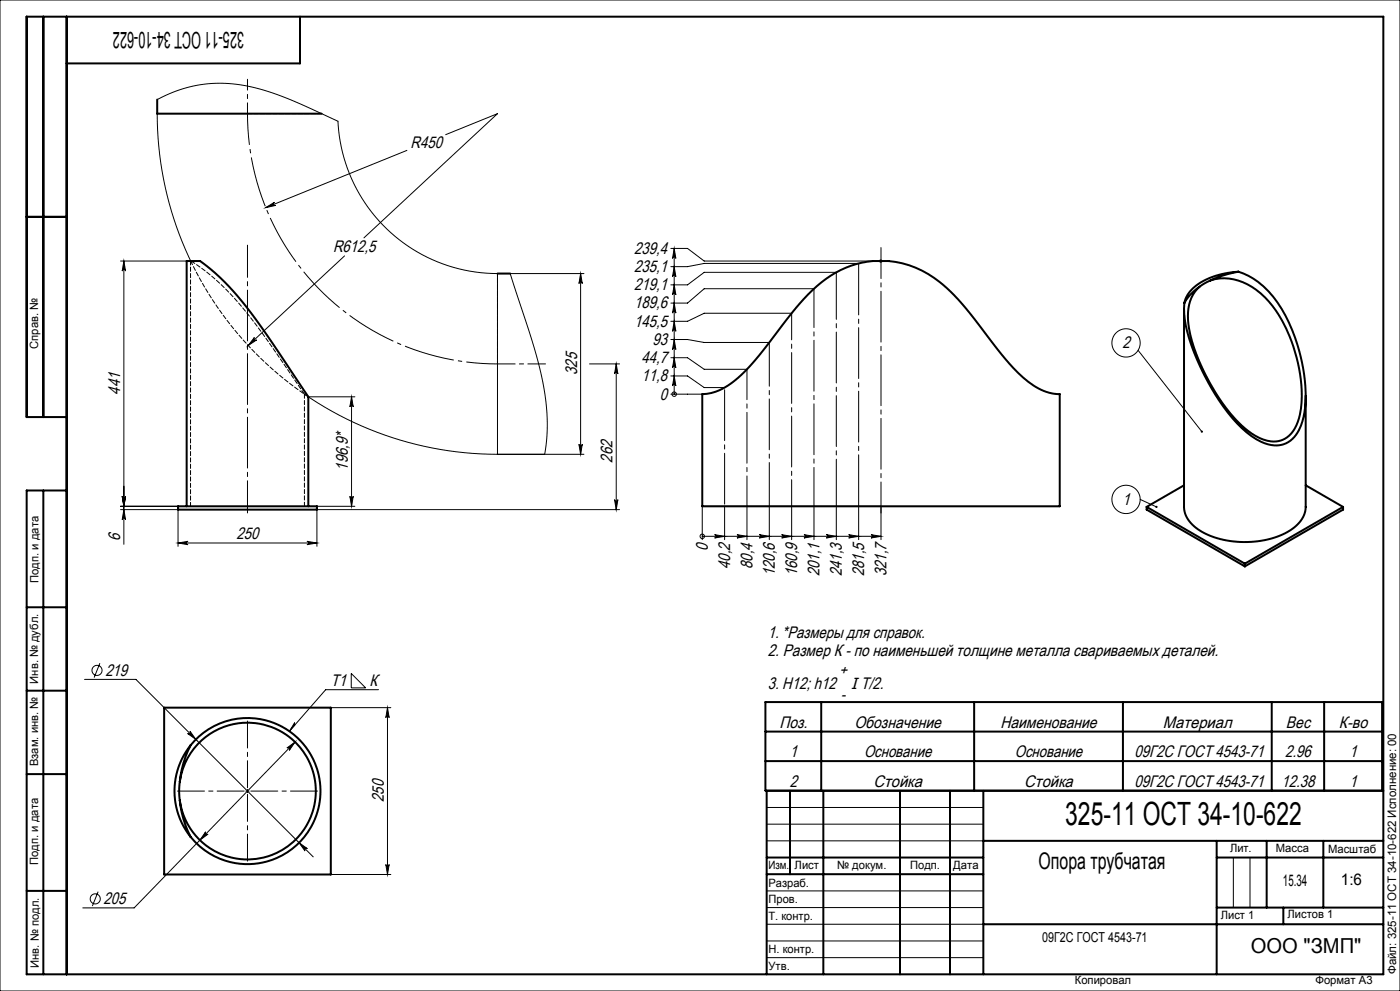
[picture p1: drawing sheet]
<svg xmlns="http://www.w3.org/2000/svg" width="420mm" height="297mm" viewBox="0 0 420 297" stroke-linecap="round" stroke-linejoin="round" font-family="sans-serif">
<g fill="none" stroke="#000" stroke-width=".3">
<path d="M0 0h420v297h-420zM47.2 29.9l5.7-2.6 5.8-1.7 5.9-.6 6.1 .2 5.9 1.1 6.6 2 6.8 2.8 11.4 5.2a47.9 47.9 0 0 0 47.8 45.7M47.2 34.1a102.1 102.1 0 0 0 10 44.1M122.1 45.1l-42.4 17.1M133.7 40.4l15.5-6.3-40 37.2M36.2 78.2h19.8M37.2 78.2v84.9M37.2 78.2l.5 3a.5 .5 0 0 0-.5-.4 .5 .5 0 0 0-.5 .4zM79.7 62.2l2.6-1.6a.5 .5 0 0 0-.2 .7 .5 .5 0 0 0 .6 .3zM103.4 76.7l-28.9 26.9M201.3 74.5h5l5 3.7h53.4M202.3 74.5v43.6"/>
<path d="M202.3 79.9l.5 3a.5 .5 0 0 0-.5-.5 .5 .5 0 0 0-.5 .5zM202.3 74.5l.5 3a.5 .5 0 0 0-.5-.5 .5 .5 0 0 0-.5 .5zM257.6 79h-46.3l-5 .9h-5M263.9 77.9l.7 .7M264.2 77.7v1M264.6 77.9l-.7 .7M149.2 82v54.2M149.2 82h26M153.1 82l7 21.7 1.7 6.1 1.2 5.3 .8 5.8 .4 5.2-.2 5.1-.6 5M174.2 82v54.2M174.2 82l.5 3a.5 .5 0 0 0-.5-.5 .5 .5 0 0 0-.5 .5zM202.3 96.3l.5 3a.5 .5 0 0 0-.5-.5 .5 .5 0 0 0-.5 .5z"/>
<path d="M202.3 90.8l.5 3a.5 .5 0 0 0-.5-.4 .5 .5 0 0 0-.5 .4zM202.3 85.4l.5 3a.5 .5 0 0 0-.5-.5 .5 .5 0 0 0-.5 .5zM237.5 93.9h-26.2l-5 2.4h-5M244.2 86.5h-32.9l-5 4.3h-5M250.9 81.6h-39.6l-5 3.8h-5M76.3 101.1a.5 .5 0 0 0 0 .7 .5 .5 0 0 0 .7 .1l-2.5 1.7zM105.5 118.9l.5 3a.5 .5 0 0 0-.5-.5 .5 .5 0 0 0-.5 .5zM105.5 118.9v32.8M106.5 118.9h-14a102.1 102.1 0 0 0 56.7 17.3M176.9 109.1h9M184.9 109.1l.5 3a.5 .5 0 0 0-.5-.5 .5 .5 0 0 0-.5 .5zM184.9 109.1v43.6"/>
<path d="M201.3 118.1h9.4M201.3 112.7h5l5 3.5h6.1M201.3 107.2h5l5 3.5h12.8M201.3 101.8h5l5 .8h19.5M202.3 112.7l.5 3a.5 .5 0 0 0-.5-.5 .5 .5 0 0 0-.5 .5zM202.3 107.2l.5 3a.5 .5 0 0 0-.5-.5 .5 .5 0 0 0-.5 .5zM202.3 101.8l.5 3a.5 .5 0 0 0-.5-.5 .5 .5 0 0 0-.5 .5zM202.3 118.1h.1M341.4 105l19.2 24.4M149.2 136.2h26M173.7 133.2a.5 .5 0 0 0 .5 .4 .5 .5 0 0 0 .5-.4l-.5 3zM36.2 151.7h17.2"/>
<path d="M36.2 152.7h17.2v11M36.7 148.7a.5 .5 0 0 0 .5 .5 .5 .5 0 0 0 .5-.5l-.5 3zM37.2 152.7l.5 3a.5 .5 0 0 0-.5-.4 .5 .5 0 0 0-.5 .4zM95.1 151.7h11.4M105 148.7a.5 .5 0 0 0 .5 .5 .5 .5 0 0 0 .5-.5l-.5 3zM184.4 149.7a.5 .5 0 0 0 .5 .5 .5 .5 0 0 0 .5-.5l-.5 3zM185.9 152.7h-90.8v11M217.4 151.7v10M224.1 151.7v10M230.8 151.7v10M237.5 151.7v10M244.2 151.7v10"/>
<path d="M250.9 151.7v10M257.6 151.7v10M342.1 149.7l4.8 2.2M53.4 162.7h41.7M53.4 162.7l3-.5a.5 .5 0 0 0-.5 .5 .5 .5 0 0 0 .5 .5zM92.1 162.2l3 .5-3 .5a.5 .5 0 0 0 .5-.5 .5 .5 0 0 0-.5-.5zM210.7 160.7h.1M210.7 161.7v-10h53.6v10M210.7 160.7h53.6M214.4 160.2l3 .5-3 .5a.5 .5 0 0 0 .5-.5 .5 .5 0 0 0-.5-.5zM221.1 160.2l3 .5-3 .5a.5 .5 0 0 0 .5-.5 .5 .5 0 0 0-.5-.5zM227.8 160.2l3 .5-3 .5a.5 .5 0 0 0 .5-.5 .5 .5 0 0 0-.5-.5z"/>
<path d="M234.5 160.2l3 .5-3 .5a.5 .5 0 0 0 .5-.5 .5 .5 0 0 0-.5-.5zM241.2 160.2l3 .5-3 .5a.5 .5 0 0 0 .5-.5 .5 .5 0 0 0-.5-.5zM247.9 160.2l3 .5-3 .5a.5 .5 0 0 0 .5-.5 .5 .5 0 0 0-.5-.5zM254.6 160.2l3 .5-3 .5a.5 .5 0 0 0 .5-.5 .5 .5 0 0 0-.5-.5zM261.3 160.2l3 .5-3 .5a.5 .5 0 0 0 .5-.5 .5 .5 0 0 0-.5-.5zM30 198.8l-1.8 4.3M25.4 203.6h15.4l53.2 53.2M56.3 219.8a.5 .5 0 0 0 .7 0 .5 .5 0 0 0 0-.7l1.8 2.5zM88.4 216.6l.1 .7-1.7 1.9zM99.2 212.1h18M105.4 201.8l4.3 4.4h-4.3zM113.6 206.7h-15.9l-10.9 12.5"/>
<path d="M116.2 212.1l.5 3a.5 .5 0 0 0-.5-.5 .5 .5 0 0 0-.5 .5zM116.2 212.1v50M73.7 237.1h1M74.2 236.6v1M86.1 224.2l2.4-1.8-1.7 2.5a.5 .5 0 0 0 0-.7 .5 .5 0 0 0-.7 0zM88.5 222.4l-48.3 49.7h-15.4M61.7 249.3a.5 .5 0 0 0 0 .7 .5 .5 0 0 0 .7 0l-2.4 1.8zM89.7 252.6l2.5 1.7a.5 .5 0 0 0-.7 .1 .5 .5 0 0 0 0 .6zM115.7 259.1a.5 .5 0 0 0 .5 .5 .5 .5 0 0 0 .5-.5l-.5 3zM230 242h65M230 247h65M230 252h65"/>
<path d="M370 257v15M375 257v15M29.4 267.2l-1.7 4.4M99.2 262.1h18M230 267h65M230 272h65M230 277h65M230 282h65M230 287h65"/>
<circle cx="202.3" cy="118.1" r=".67"/>
<circle cx="337.8" cy="102.8" r="4.2"/>
<circle cx="337.8" cy="149.7" r="4.2"/>
<circle cx="210.7" cy="160.7" r=".67"/>
<circle cx="29.1" cy="200.9" r="1.51"/>
<circle cx="28.6" cy="269.4" r="1.51"/>
</g>
<path d="M74.2 34.1a75 75 0 0 0 75 75" fill="none" stroke="#000" stroke-width=".3" stroke-dasharray="15.2 1.3 1.3 1.3" stroke-dashoffset="5.9" stroke-linecap="butt"/>
<g fill="none" stroke="#000" stroke-width=".6">
<path d="M13 5v120M20 5v287M90 5v14h-70M47.2 29.9v4.2h49.3M8 65h12M149.2 82h3.9M355.2 92.7v59.2a9.1 9.1 0 0 0 5.7 7.7 28.2 28.2 0 0 0 26.7-1 8.5 8.5 0 0 0 4.1-6.7v-33.3M359.8 86l-2.6 2.2-1.9 2.6M363.2 84a16.2 16.2 0 0 1 16.3 5.1 44.3 44.3 0 0 1 10.9 26.1 21.4 21.4 0 0 1-2.3 13.8 7.2 7.2 0 0 1-9.1 2.7 25.8 25.8 0 0 1-11.3-9.5 59.2 59.2 0 0 1-11.2-25.1 12.5 12.5 0 0 1 3.3-11.1M363.2 84l-3.4 2M371.5 81.4a24.9 24.9 0 0 1 14.1 13.1 51 51 0 0 1 5.7 29 11.9 11.9 0 0 1-4.8 9 8.4 8.4 0 0 1-8.2-.1 37 37 0 0 1-13.8-14.3 66.5 66.5 0 0 1-9.1-22.4l-.1-4.9M371.5 81.4a20.9 20.9 0 0 0-14.5 6l-1.1 1.6-.6 1.8"/>
<path d="M371.5 81.4l-4.5 1.1-3.8 1.5M210.7 118.1a19 19 0 0 0 12.4-6.4 197.8 197.8 0 0 0 13.1-16.1 51.6 51.6 0 0 1 14.6-13.9 27.9 27.9 0 0 1 33.3 4.7 140.9 140.9 0 0 1 12.9 15.4l1.2 1.5a57.1 57.1 0 0 0 11.8 12.2 14.7 14.7 0 0 0 7.9 2.6v33.6h-107.2zM20 125h-12v-120h407v287h-407v-145h12M13 147v145M53.4 151.7h41.7v1h-41.7zM56 151.7v-73.5h4a81.7 81.7 0 0 1 19.1 20.8l13.4 19.9v32.8M344 151.9v.8l29.5 17M344 151.9l29.5 17M355.2 145.4l-11.2 6.5M391.7 145.4l11.2 6.5M402.9 151.9l-29.4 17M402.9 151.9v.8l-29.4 17"/>
<path d="M373.5 168.9v.8M8 182h12M8 207h12M49.2 212.1h50v50h-50zM229.6 210.4h185v26.5h-185zM229.6 219.3h185M246.4 210.4v26.5M292.2 210.4v26.5M336.9 210.4v26.5M381.5 210.4v26.5M397.3 210.4v26.5M8 232h12"/>
<path d="M53.9 239.9a29.9 29.9 0 0 0 3.3 10.9M53.9 234.3a20.5 20.5 0 0 1 31.4-14.5 20.5 20.5 0 0 1 0 34.5 20.5 20.5 0 0 1-31.4-14.4M53.9 234.3l-.2 2.8 .2 2.8M57.2 223.3a29.9 29.9 0 0 0-3.3 11M57.2 223.3a21.9 21.9 0 0 1 32-2.2 21.9 21.9 0 0 1 0 32 21.9 21.9 0 0 1-32-2.3M57.2 223.3a21.9 21.9 0 0 0 0 27.5M229.6 228.1h185M237 237v25M247 237v55M270 237v55M285 237v55M295 237v55"/>
<path d="M415 237h-185v55M230 257h65M295 252h120M365 252v40M365 257h50M380 252v20M397 252v20M8 267h12M230 262h65M295 277h120M365 272h50M385 272v5"/>
</g>
<path d="M73.2 237.1h-20M74.2 236.1v-20M74.2 238.1v20M75.2 237.1h20" fill="none" stroke="#000" stroke-width=".3" stroke-dasharray="15.2 1.3 1.3 1.3" stroke-dashoffset="7.1"/>
<path d="M264.3 153.7v-79.5" fill="none" stroke="#000" stroke-width=".3" stroke-dasharray="15.2 1.3 1.3 1.3" stroke-dashoffset="5.9"/>
<path d="M74.2 34.1v-10.3" fill="none" stroke="#000" stroke-width=".3" stroke-dasharray="15.2 1.3 1.3 1.3" stroke-dashoffset="12"/>
<path d="M149.2 109.1h14.5" fill="none" stroke="#000" stroke-width=".3" stroke-dasharray="15.2 1.3 1.3 1.3" stroke-dashoffset="9.9"/>
<path d="M74.2 153.7v-80.2" fill="none" stroke="#000" stroke-width=".3" stroke-dasharray="15.2 1.3 1.3 1.3" stroke-dashoffset="5.6"/>
<path d="M217.4 151.7v-35.5" fill="none" stroke="#000" stroke-width=".3" stroke-dasharray="15.2 1.3 1.3 1.3" stroke-dashoffset="-.6"/>
<path d="M224.1 151.7v-41" fill="none" stroke="#000" stroke-width=".3" stroke-dasharray="15.2 1.3 1.3 1.3" stroke-dashoffset="6.1"/>
<path d="M230.8 151.7v-49.1" fill="none" stroke="#000" stroke-width=".3" stroke-dasharray="15.2 1.3 1.3 1.3" stroke-dashoffset="2.1"/>
<path d="M237.5 151.7v-57.8" fill="none" stroke="#000" stroke-width=".3" stroke-dasharray="15.2 1.3 1.3 1.3" stroke-dashoffset="7.3"/>
<path d="M244.2 151.7v-65.2" fill="none" stroke="#000" stroke-width=".3" stroke-dasharray="15.2 1.3 1.3 1.3" stroke-dashoffset="3.6"/>
<path d="M250.9 151.7v-70.1" fill="none" stroke="#000" stroke-width=".3" stroke-dasharray="15.2 1.3 1.3 1.3" stroke-dashoffset="1.1"/>
<path d="M257.6 151.7v-72.7" fill="none" stroke="#000" stroke-width=".3" stroke-dasharray="15.2 1.3 1.3 1.3" stroke-dashoffset="-.2"/>
<g fill="#000">
<path d="M174.2 82l.5 3a.5 .5 0 0 0-.5-.5 .5 .5 0 0 0-.5 .5zM173.7 133.2a.5 .5 0 0 0 .5 .4 .5 .5 0 0 0 .5-.4l-.5 3zM37.2 78.2l.5 3a.5 .5 0 0 0-.5-.4 .5 .5 0 0 0-.5 .4zM36.7 148.7a.5 .5 0 0 0 .5 .5 .5 .5 0 0 0 .5-.5l-.5 3zM36.7 148.7a.5 .5 0 0 0 .5 .5 .5 .5 0 0 0 .5-.5l-.5 3zM37.2 152.7l.5 3a.5 .5 0 0 0-.5-.4 .5 .5 0 0 0-.5 .4zM184.9 109.1l.5 3a.5 .5 0 0 0-.5-.5 .5 .5 0 0 0-.5 .5zM184.4 149.7a.5 .5 0 0 0 .5 .5 .5 .5 0 0 0 .5-.5l-.5 3z"/>
<path d="M202.3 112.7l.5 3a.5 .5 0 0 0-.5-.5 .5 .5 0 0 0-.5 .5zM202.3 107.2l.5 3a.5 .5 0 0 0-.5-.5 .5 .5 0 0 0-.5 .5zM202.3 101.8l.5 3a.5 .5 0 0 0-.5-.5 .5 .5 0 0 0-.5 .5zM202.3 96.3l.5 3a.5 .5 0 0 0-.5-.5 .5 .5 0 0 0-.5 .5zM202.3 90.8l.5 3a.5 .5 0 0 0-.5-.4 .5 .5 0 0 0-.5 .4zM202.3 85.4l.5 3a.5 .5 0 0 0-.5-.5 .5 .5 0 0 0-.5 .5zM202.3 79.9l.5 3a.5 .5 0 0 0-.5-.5 .5 .5 0 0 0-.5 .5zM202.3 74.5l.5 3a.5 .5 0 0 0-.5-.5 .5 .5 0 0 0-.5 .5z"/>
<path d="M360.3 129.1v.5h.5l-.2-.2 .2 .2v-.4zM346.7 151.7v.4l.4 .1 .1-.1-.3-.2 .3 .2v-.4zM88.4 216.6l.1 .7-1.7 1.9z"/>
<path d="M214.4 160.2l3 .5-3 .5a.5 .5 0 0 0 .5-.5 .5 .5 0 0 0-.5-.5zM221.1 160.2l3 .5-3 .5a.5 .5 0 0 0 .5-.5 .5 .5 0 0 0-.5-.5zM227.8 160.2l3 .5-3 .5a.5 .5 0 0 0 .5-.5 .5 .5 0 0 0-.5-.5zM234.5 160.2l3 .5-3 .5a.5 .5 0 0 0 .5-.5 .5 .5 0 0 0-.5-.5zM241.2 160.2l3 .5-3 .5a.5 .5 0 0 0 .5-.5 .5 .5 0 0 0-.5-.5zM247.9 160.2l3 .5-3 .5a.5 .5 0 0 0 .5-.5 .5 .5 0 0 0-.5-.5zM254.6 160.2l3 .5-3 .5a.5 .5 0 0 0 .5-.5 .5 .5 0 0 0-.5-.5zM261.3 160.2l3 .5-3 .5a.5 .5 0 0 0 .5-.5 .5 .5 0 0 0-.5-.5z"/>
<path d="M89.7 252.6l1.8 2.4a.5 .5 0 0 1 0-.6 .5 .5 0 0 1 .7-.1zM57 219.1a.5 .5 0 0 1 0 .7 .5 .5 0 0 1-.7 0l2.5 1.8zM86.1 224.2a.5 .5 0 0 1 .7 0 .5 .5 0 0 1 0 .7l1.7-2.5zM61.7 249.3l-1.7 2.5 2.4-1.8a.5 .5 0 0 1-.7 0 .5 .5 0 0 1 0-.7zM79.7 62.2l3-.6a.5 .5 0 0 1-.6-.3 .5 .5 0 0 1 .2-.7zM53.4 162.7l3-.5a.5 .5 0 0 0-.5 .5 .5 .5 0 0 0 .5 .5zM92.1 162.2l3 .5-3 .5a.5 .5 0 0 0 .5-.5 .5 .5 0 0 0-.5-.5zM76.3 101.1l-1.8 2.5 2.5-1.7a.5 .5 0 0 1-.7-.1 .5 .5 0 0 1 0-.7z"/>
<path d="M115.7 259.1a.5 .5 0 0 0 .5 .5 .5 .5 0 0 0 .5-.5l-.5 3zM116.2 212.1l.5 3a.5 .5 0 0 0-.5-.5 .5 .5 0 0 0-.5 .5zM105 148.7a.5 .5 0 0 0 .5 .5 .5 .5 0 0 0 .5-.5l-.5 3zM105.5 118.9l.5 3a.5 .5 0 0 0-.5-.5 .5 .5 0 0 0-.5 .5z"/>
</g>
<path d="M57.3 78.2a68 68 0 0 1 19.1 18.6l5.2 7.1 9.7 14.2" fill="none" stroke="#000" stroke-width=".3" stroke-dasharray="1.3 .6" stroke-dashoffset="-.1"/>
<path d="M57.2 78.2v73.5M57.2 78.2a102.1 102.1 0 0 0 35.3 40.7" fill="none" stroke="#000" stroke-width=".3" stroke-dasharray="1.3 .6" stroke-dashoffset=".1"/>
<path d="M91.3 118.1l1.2 .8" fill="none" stroke="#000" stroke-width=".3" stroke-dasharray="1.3 .6" stroke-dashoffset=".7"/>
<path d="M74.2 34.1h22.3M92.5 118.9h.1M91.3 151.7v-33.6" fill="none" stroke="#000" stroke-width=".3" stroke-dasharray="1.3 .6"/>
<path d="M149.2 109.1v-27.1" fill="none" stroke="#000" stroke-width=".3" stroke-dasharray="1.3 .6" stroke-dashoffset=".4"/>
<text font-size="9.6" x="319.6" y="247.3">325-11 ОСТ 34-10-622</text>
<g font-size="6.9">
<text x="73.2" y="9.6" transform="rotate(-180 73.2 9.6)">325-11 ОСТ 34-10-622</text>
<text x="311.6" y="260.4">Опора трубчатая</text>
</g>
<text font-size="6.2" x="375.2" y="285.5">ООО &quot;ЗМП&quot;</text>
<g font-size="5">
<text x="123.2" y="44.3">R450</text>
<text x="99.9" y="75.6">R612,5</text>
<text x="190.3" y="76.1">239,4</text>
<text x="190.3" y="81.5">235,1</text>
<text x="190.3" y="87">219,1</text>
<text x="190.3" y="92.4">189,6</text>
<text x="190.3" y="97.9">145,5</text>
<text x="195.8" y="103.4">93</text>
<text x="336.7" y="104.4">2</text>
<text x="173.1" y="112.4" transform="rotate(-90 173.1 112.4)">325</text>
<text x="192.5" y="108.8">44,7</text>
<text x="36.1" y="118.3" transform="rotate(-90 36.1 118.3)">441</text>
<text x="192.5" y="114.3">11,8</text>
<text x="198" y="119.8">0</text>
<text x="104.4" y="141.1" transform="rotate(-90 104.4 141.1)">196,9*</text>
<text x="183.8" y="138.7" transform="rotate(-90 183.8 138.7)">262</text>
<text x="336.7" y="151.3">1</text>
<text x="71" y="161.7">250</text>
<text x="36.1" y="162" transform="rotate(-90 36.1 162)">6</text>
<text x="212.3" y="165" transform="rotate(-90 212.3 165)">0</text>
<text x="219" y="170.5" transform="rotate(-90 219 170.5)">40,2</text>
<text x="225.7" y="170.5" transform="rotate(-90 225.7 170.5)">80,4</text>
<text x="232.4" y="172.7" transform="rotate(-90 232.4 172.7)">120,6</text>
<text x="239.1" y="172.7" transform="rotate(-90 239.1 172.7)">160,9</text>
<text x="245.8" y="172.7" transform="rotate(-90 245.8 172.7)">201,1</text>
<text x="252.5" y="172.7" transform="rotate(-90 252.5 172.7)">241,3</text>
<text x="259.2" y="172.7" transform="rotate(-90 259.2 172.7)">281,5</text>
<text x="265.9" y="172.7" transform="rotate(-90 265.9 172.7)">321,7</text>
<text x="230.3" y="191.2">1. *Размеры для справок.</text>
<text x="230.3" y="196.7">2. Размер К - по наименьшей толщине металла свариваемых деталей.</text>
<text x="31.6" y="202.5">219</text>
<text x="251.8" y="202.2">+</text>
<text x="99.2" y="205.6">Т1</text>
<text x="110.8" y="205.6">К</text>
<text x="230.3" y="206.5">3. H12; h12</text>
<text x="252.3" y="209.8">-</text>
<text x="233.8" y="218">Поз.</text>
<text x="256.3" y="218">Обозначение</text>
<text x="300.1" y="218">Наименование</text>
<text x="348.9" y="218">Материал</text>
<text x="385.8" y="218">Вес</text>
<text x="401.7" y="218">К-во</text>
<text x="236.9" y="226.9">1</text>
<text x="259.2" y="226.9">Основание</text>
<text x="304.5" y="226.9">Основание</text>
<text x="340.3" y="226.9">09Г2С ГОСТ 4543-71</text>
<text x="385.6" y="226.9">2.96</text>
<text x="404.8" y="226.9">1</text>
<text x="236.9" y="235.7">2</text>
<text x="262" y="235.7">Стойка</text>
<text x="307.3" y="235.7">Стойка</text>
<text x="340.3" y="235.7">09Г2С ГОСТ 4543-71</text>
<text x="384.5" y="235.7">12.38</text>
<text x="404.8" y="235.7">1</text>
<text x="115.2" y="240.4" transform="rotate(-90 115.2 240.4)">250</text>
<text x="31.1" y="271">205</text>
</g>
<g font-size="4.8">
<text x="384.9" y="265.7">15.34</text>
<text x="402.3" y="265.3">1:6</text>
</g>
<text font-size="4.7" x="255.2" y="206.6">I T/2.</text>
<text font-size="4.1" x="312.7" y="282.2">09Г2С ГОСТ 4543-71</text>
<text font-size="3.5" x="418.8" y="291.9" transform="rotate(-90 418.8 291.9)">Файл: 325-11 ОСТ 34-10-622 Исполнение: 00</text>
<g font-size="3.4">
<text x="11.5" y="104.5" transform="rotate(-90 11.5 104.5)">Справ. №</text>
<text x="11.6" y="174.7" transform="rotate(-90 11.6 174.7)">Подп. и дата</text>
<text x="11.4" y="204.9" transform="rotate(-90 11.4 204.9)">Инв. № дубл.</text>
<text x="11.4" y="229.6" transform="rotate(-90 11.4 229.6)">Взам. инв. №</text>
<text x="369" y="255.5">Лит.</text>
<text x="382.8" y="255.5">Масса</text>
<text x="398.4" y="255.6">Масштаб</text>
<text x="11.4" y="259.2" transform="rotate(-90 11.4 259.2)">Подп. и дата</text>
<text x="230.5" y="260.5">Изм.</text>
<text x="238.4" y="260.4">Лист</text>
<text x="251.1" y="260.4">№ докум.</text>
<text x="273" y="260.4">Подп.</text>
<text x="286" y="260.4">Дата</text>
<text x="230.5" y="265.7">Разраб.</text>
<text x="230.5" y="275.7">Т. контр.</text>
<text x="230.6" y="270.7">Пров.</text>
<text x="366.2" y="275.3">Лист 1</text>
<text x="386.3" y="275.2">Листов 1</text>
<text x="230.6" y="285.7">Н. контр.</text>
<text x="11.6" y="290" transform="rotate(-90 11.6 290)">Инв. № подл.</text>
<text x="230.6" y="290.7">Утв.</text>
<text x="322.5" y="295">Копировал</text>
<text x="394.6" y="295">Формат А3</text>
</g>
</svg>
